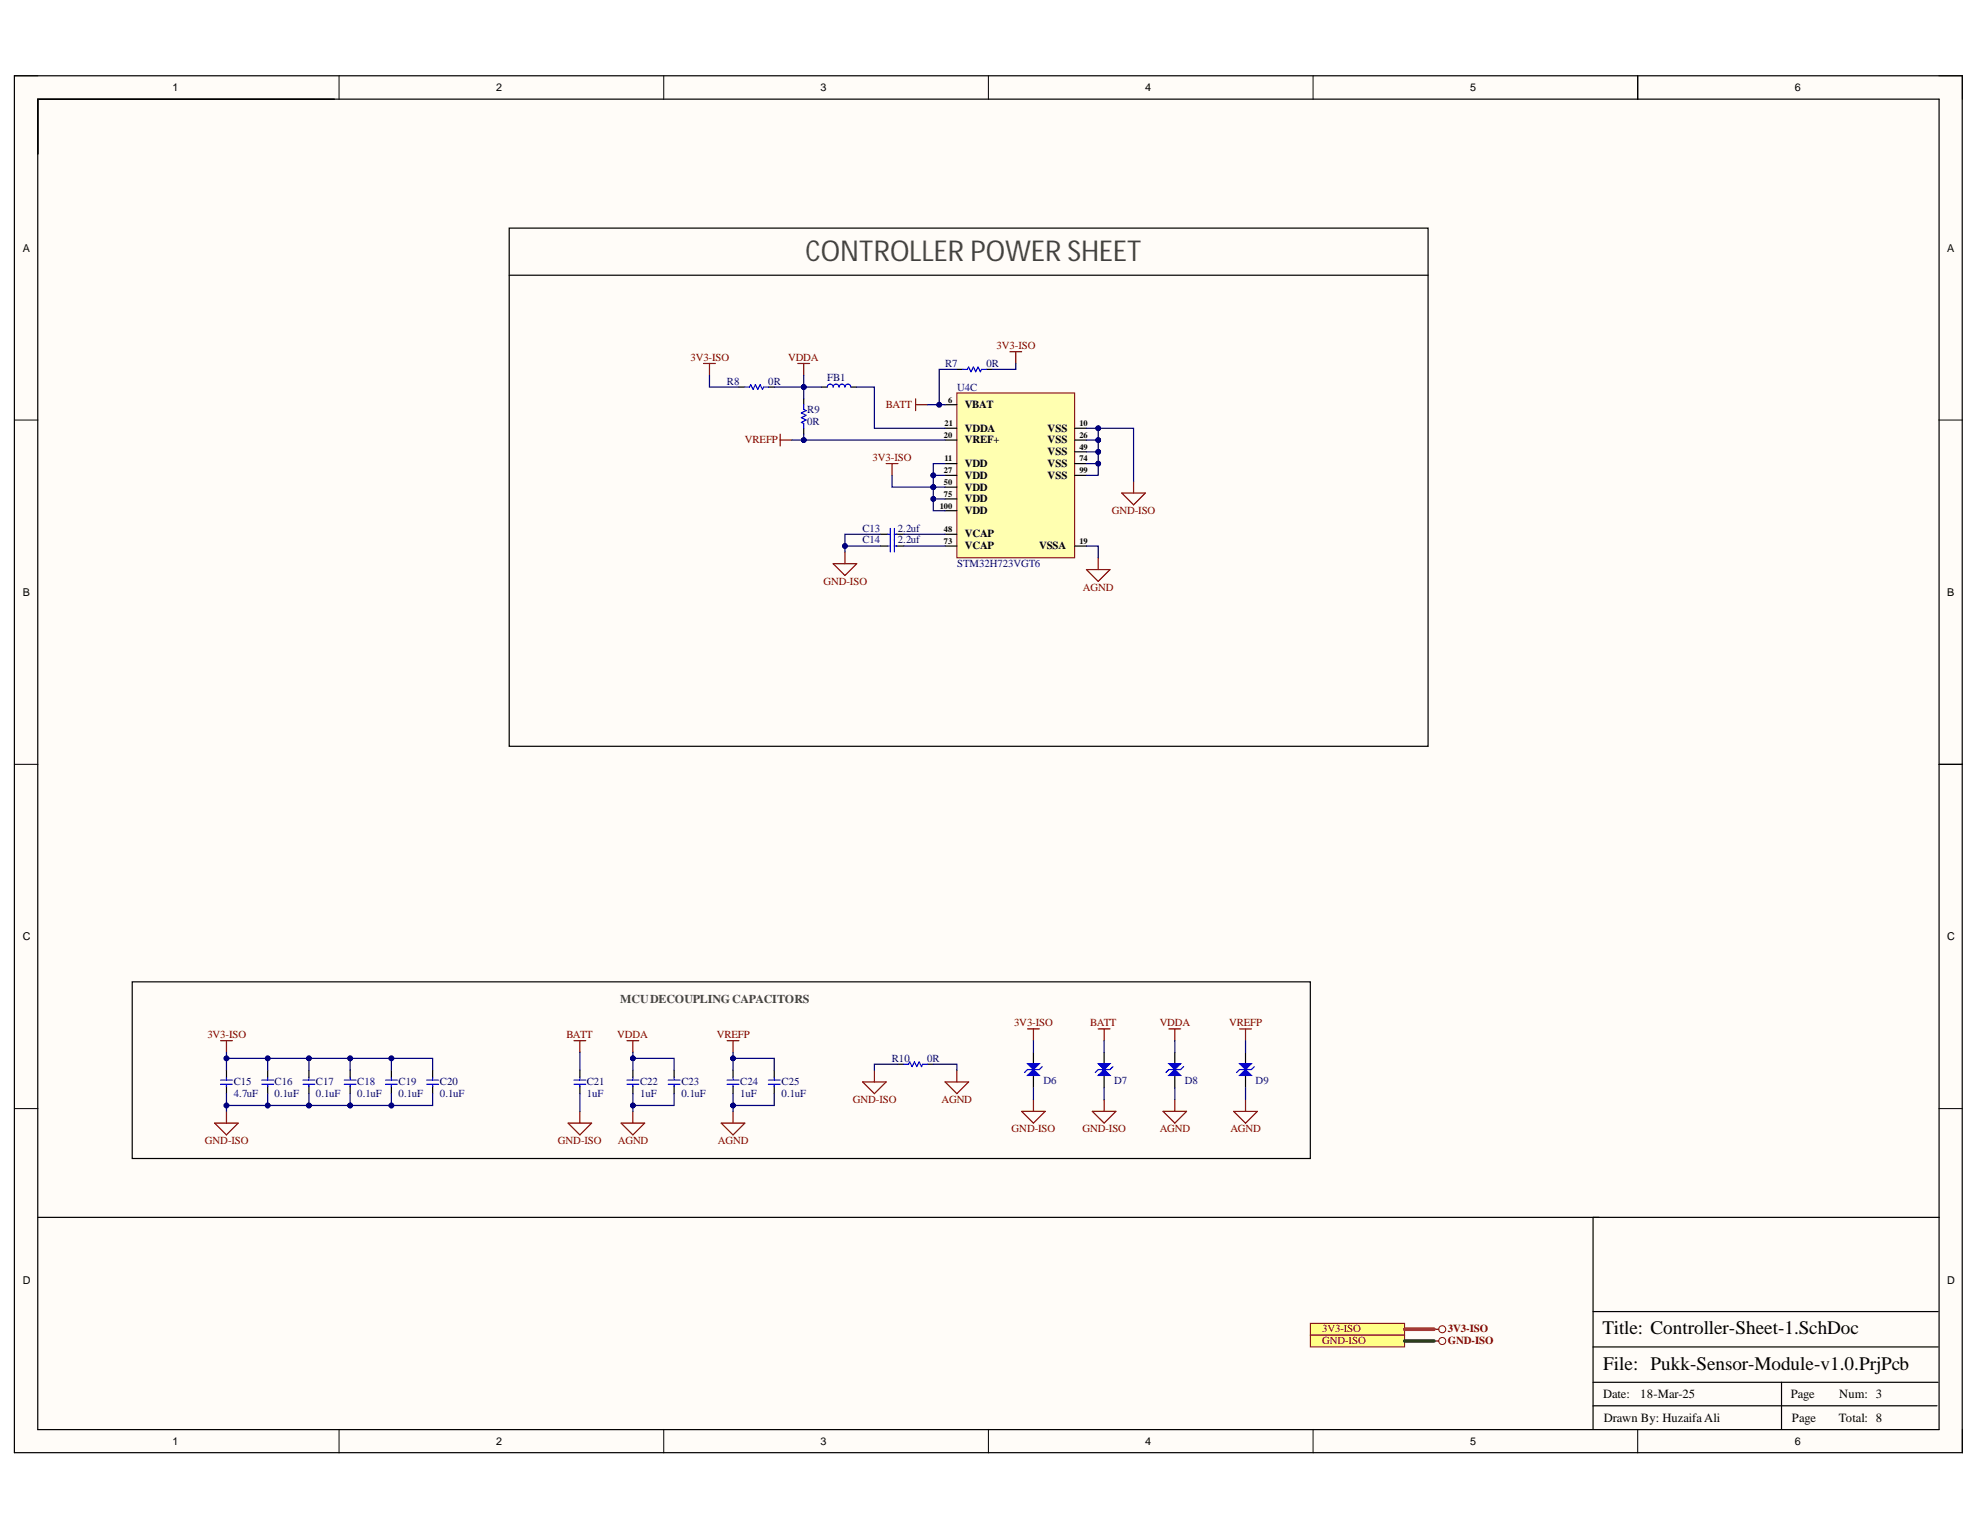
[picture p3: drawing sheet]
<svg xmlns="http://www.w3.org/2000/svg" width="279mm" height="216mm" viewBox="0 0 279 216" stroke-linecap="round" stroke-linejoin="round" font-family="sans-serif">
<g fill="#fffcf8">
<path d="M2 10.7h274.9v194.3h-274.9z" fill-rule="evenodd"/>
<path d="M5.4 14h268.2v187.7h-268.2z" fill-rule="evenodd"/>
</g>
<g fill="none" stroke="#000" stroke-width=".14">
<path d="M2 10.7h3.4M47.8 10.7v3.3M93.7 10.7v3.3M139.5 10.7v3.3M185.3 10.7v3.3M231.1 10.7v3.3M273.6 10.7h3.3v3.3M2 59.3h3.4M273.6 59.3h3.3M2 107.9h3.4M273.6 107.9h3.3M2 156.4h3.4"/>
<path d="M273.6 156.4h3.3M47.8 201.7v3.3M93.7 201.7v3.3M139.5 201.7v3.3M185.3 201.7v3.3M231.1 201.7v3.3M276.9 201.7v3.3"/>
</g>
<g fill="none" stroke="#000" stroke-width=".17">
<path d="M2 10.7h274.9v194.3h-274.9zM5.3 14h268.3v187.7h-268.3zM231.1 10.7v3.3M71.9 32.2h129.6v73.1h-129.6zM71.9 38.8h129.6M273.6 107.9h3.3M18.7 138.5h166.2v25h-166.2zM32 151v1M32 153.3v1M37.8 151v1M37.8 153.3v1M43.6 151v1"/>
<path d="M43.6 153.3v1M49.4 151v1M49.4 153.3v1M55.2 151v1M55.2 153.3v1M61 151v1M61 153.3v1M95.1 151v1M95.1 153.3v1M109.3 151v1M109.3 153.3v1M126.7 150.2h.8"/>
<path d="M130.9 150.2h.8M145.8 148.5v1.7M145.8 151.8v1.7M5.4 171.8h268.3M224.8 171.8v29.9M224.8 198.4h48.5M224.8 195.1h48.7M224.8 190.1h48.7M224.8 185.1h48.7M251.4 195.1v6.6"/>
</g>
<path d="M31.1 146.9h1.7M32 146.9v1.6M81 146.9h1.7M81.8 146.9v1.6M88.5 146.9h1.6M89.3 146.9v1.6M102.6 146.9h1.7M103.4 146.9v1.6M133.4 152.7h3.3l-1.7 1.6zM135 151v1.7" fill="none" stroke="#800000" stroke-width=".17"/>
<g fill="none" stroke="#00f" stroke-width=".17">
<path d="M31.1 153h1.7M31.1 152.4h1.7M32 152v.3M32 153v.3M36.9 153h1.7M36.9 152.4h1.7M37.8 152v.3M37.8 153v.3M42.8 153h1.6M42.8 152.4h1.6M43.6 152v.3M43.6 153v.3"/>
<path d="M48.6 153h1.6M48.6 152.4h1.6M49.4 152v.3M49.4 153v.3M54.4 153h1.7M54.4 152.4h1.7M55.2 152v.3M55.2 153v.3M60.2 153h1.7M60.2 152.4h1.7M61 152v.3M61 153v.3"/>
<path d="M94.3 153h1.7M94.3 152.4h1.7M95.1 152v.3M95.1 153v.3M108.4 153h1.7M108.4 152.4h1.7M109.3 152v.3M109.3 153v.3M127.5 150.2h.7l.2-.4 .3 .7 .3-.7 .4 .7 .3-.7 .3 .7 .2-.3h.7"/>
</g>
<path d="M145 151.8l.8-.9 .9 .9z" fill="#00f"/>
<path d="M145 151.8l.8-.9 .9 .9zM147.1 150.5l-.4 .4h-1.7l-.4 .4" fill="none" stroke="#00f" stroke-width=".17"/>
<path d="M145 150.1h1.7l-.9 .8z" fill="#00f"/>
<path d="M145 150.1h1.7l-.9 .8z" fill="none" stroke="#00f" stroke-width=".17"/>
<path d="M145 145.2h1.7M145.8 145.2v1.7" fill="none" stroke="#800000" stroke-width=".17"/>
<path d="M155.8 148.5v1.7M155.8 151.8v1.7" fill="none" stroke="#000" stroke-width=".17"/>
<path d="M155 151.8l.8-.9 .8 .9z" fill="#00f"/>
<path d="M155 151.8l.8-.9 .8 .9zM157.1 150.5l-.5 .4h-1.6l-.4 .4" fill="none" stroke="#00f" stroke-width=".17"/>
<path d="M155 150.1h1.6l-.8 .8z" fill="#00f"/>
<path d="M155 150.1h1.6l-.8 .8z" fill="none" stroke="#00f" stroke-width=".17"/>
<path d="M155 145.2h1.6M155.8 145.2v1.7" fill="none" stroke="#800000" stroke-width=".17"/>
<path d="M165.8 148.5v1.7M165.8 151.8v1.7" fill="none" stroke="#000" stroke-width=".17"/>
<path d="M164.9 151.8l.9-.9 .8 .9z" fill="#00f"/>
<path d="M164.9 151.8l.9-.9 .8 .9zM167 150.5l-.4 .4h-1.7l-.4 .4" fill="none" stroke="#00f" stroke-width=".17"/>
<path d="M164.9 150.1h1.7l-.8 .8z" fill="#00f"/>
<path d="M164.9 150.1h1.7l-.8 .8z" fill="none" stroke="#00f" stroke-width=".17"/>
<path d="M164.9 145.2h1.7M165.8 145.2v1.7" fill="none" stroke="#800000" stroke-width=".17"/>
<path d="M175.8 148.5v1.7M175.8 151.8v1.7" fill="none" stroke="#000" stroke-width=".17"/>
<path d="M174.9 151.8l.9-.9 .8 .9z" fill="#00f"/>
<path d="M174.9 151.8l.9-.9 .8 .9zM177 150.5l-.4 .4h-1.7l-.4 .4" fill="none" stroke="#00f" stroke-width=".17"/>
<path d="M174.9 150.1h1.7l-.8 .8z" fill="#00f"/>
<path d="M174.9 150.1h1.7l-.8 .8z" fill="none" stroke="#00f" stroke-width=".17"/>
<path d="M174.9 145.2h1.7M175.8 145.2v1.7" fill="none" stroke="#800000" stroke-width=".17"/>
<path d="M135 55.5h16.6v23.2h-16.6z" fill-rule="evenodd" fill="#ffffb0"/>
<path d="M135 55.5h16.6v23.2h-16.6z" fill="none" stroke="#800000" stroke-width=".14"/>
<g fill="none" stroke="#000" stroke-width=".17">
<path d="M104.3 54.6h.8M108.4 54.6h.9M113.4 56.3v.8M115.9 54.6h.8M120.1 54.6h.8M133.4 57.1h1.6M135 52.1h.9M139.2 52.1h.8M113.4 60.4v.9M124.2 77.1h1M124.2 75.4h1M126.5 77.1h1"/>
<path d="M126.5 75.4h1M133.4 60.4h1.6M133.4 65.4h1.6M133.4 77.1h1.6M133.4 62.1h1.6M133.4 67.1h1.6M133.4 75.4h1.6M133.4 68.7h1.6M133.4 70.4h1.6M133.4 72.1h1.6M151.6 60.4h1.7M151.6 65.4h1.7"/>
<path d="M151.6 77.1h1.7M151.6 62.1h1.7M151.6 67.1h1.7M151.6 63.8h1.7M81.8 151v1M81.8 153.3v1M89.3 151v1M89.3 153.3v1M103.4 151v1M103.4 153.3v1"/>
</g>
<g fill="none" stroke="#800000" stroke-width=".17">
<path d="M99.3 51.3h1.6M100.1 51.3v1.7M112.6 51.3h1.6M113.4 51.3v1.7M129.2 56.3v1.6M129.2 57.1h1.7M142.5 49.6h1.7M143.3 49.6v1.7M110.1 61.3v1.6M110.1 62.1h1.6M117.6 79.5h3.3l-1.7 1.7zM119.2 77.9v1.6"/>
<path d="M125 65.4h1.7M125.9 65.4v1.7M155 78.7v1.7M158.3 69.6h3.3l-1.6 1.6zM160 67.9v1.7M153.3 80.4h3.3l-1.6 1.6zM30.3 158.5h3.3l-1.6 1.6zM32 156.8v1.7M80.2 158.5h3.3l-1.7 1.6zM81.8 156.8v1.7M87.6 158.5h3.4l-1.7 1.6zM89.3 156.8v1.7"/>
<path d="M101.8 158.5h3.3l-1.7 1.6zM103.4 156.8v1.7M121.7 152.7h3.3l-1.6 1.6zM123.4 151v1.7M144.2 156.8h3.3l-1.7 1.7zM145.8 155.2v1.6M154.1 156.8h3.4l-1.7 1.7zM155.8 155.2v1.6M164.1 156.8h3.3l-1.6 1.7zM165.8 155.2v1.6M174.1 156.8h3.3l-1.6 1.7zM175.8 155.2v1.6"/>
</g>
<g fill="none" stroke="#00f" stroke-width=".17">
<path d="M105.1 54.6h.7l.1-.3 .4 .6 .3-.6 .3 .6 .4-.6 .3 .6 .2-.3h.6M113.4 57.1v.7l.3 .1-.6 .4 .6 .3-.6 .3 .6 .4-.6 .3 .3 .2v.6M116.7 54.6a.41 .41 0 0 1 .5-.4 .41 .41 0 0 1 .4 .4 .41 .41 0 0 1 .4-.4 .41 .41 0 0 1 .4 .4 .41 .41 0 0 1 .4-.4 .41 .41 0 0 1 .4 .4 .42 .42 0 0 1 .4-.4 .42 .42 0 0 1 .5 .4M135.9 52.1h.6l.2-.3 .3 .7 .4-.7 .3 .7 .3-.7 .3 .7 .2-.4h.7M125.2 75.4h.3M125.2 77.1h.3M125.6 74.6v3.3M126.2 75.4h.3M126.2 74.6v3.3M126.2 77.1h.3M81 153h1.7M81 152.4h1.7"/>
<path d="M81.8 152v.3M81.8 153v.3M88.5 153h1.6M88.5 152.4h1.6M89.3 152v.3M89.3 153v.3M102.6 153h1.7M102.6 152.4h1.7M103.4 152v.3M103.4 153v.3"/>
</g>
<path d="M37.8 154.3v1.7" fill="none" stroke="#000080" stroke-width=".17"/>
<circle cx="37.8" cy="156" r=".33" fill="#000080"/>
<circle cx="37.8" cy="156" r=".33" fill="none" stroke="#000080" stroke-width=".14"/>
<path d="M37.8 149.3v1.7" fill="none" stroke="#000080" stroke-width=".17"/>
<circle cx="37.8" cy="149.3" r=".33" fill="#000080"/>
<circle cx="37.8" cy="149.3" r=".33" fill="none" stroke="#000080" stroke-width=".14"/>
<path d="M43.6 154.3v1.7" fill="none" stroke="#000080" stroke-width=".17"/>
<circle cx="43.6" cy="156" r=".33" fill="#000080"/>
<circle cx="43.6" cy="156" r=".33" fill="none" stroke="#000080" stroke-width=".14"/>
<path d="M49.4 154.3v1.7" fill="none" stroke="#000080" stroke-width=".17"/>
<circle cx="49.4" cy="156" r=".33" fill="#000080"/>
<circle cx="49.4" cy="156" r=".33" fill="none" stroke="#000080" stroke-width=".14"/>
<path d="M55.2 149.3v1.7" fill="none" stroke="#000080" stroke-width=".17"/>
<circle cx="55.2" cy="149.3" r=".33" fill="#000080"/>
<circle cx="55.2" cy="149.3" r=".33" fill="none" stroke="#000080" stroke-width=".14"/>
<path d="M49.4 149.3v1.7" fill="none" stroke="#000080" stroke-width=".17"/>
<circle cx="49.4" cy="149.3" r=".33" fill="#000080"/>
<circle cx="49.4" cy="149.3" r=".33" fill="none" stroke="#000080" stroke-width=".14"/>
<path d="M43.6 149.3v1.7" fill="none" stroke="#000080" stroke-width=".17"/>
<circle cx="43.6" cy="149.3" r=".33" fill="#000080"/>
<circle cx="43.6" cy="149.3" r=".33" fill="none" stroke="#000080" stroke-width=".14"/>
<path d="M81.8 148.5v2.5M81.8 154.3v2.5M89.3 149.3h5.8v1.7" fill="none" stroke="#000080" stroke-width=".17"/>
<circle cx="89.3" cy="149.3" r=".33" fill="#000080"/>
<circle cx="89.3" cy="149.3" r=".33" fill="none" stroke="#000080" stroke-width=".14"/>
<path d="M95.1 154.3v1.7h-5.8" fill="none" stroke="#000080" stroke-width=".17"/>
<circle cx="89.3" cy="156" r=".33" fill="#000080"/>
<circle cx="89.3" cy="156" r=".33" fill="none" stroke="#000080" stroke-width=".14"/>
<path d="M103.4 149.3h5.9v1.7" fill="none" stroke="#000080" stroke-width=".17"/>
<circle cx="103.4" cy="149.3" r=".33" fill="#000080"/>
<circle cx="103.4" cy="149.3" r=".33" fill="none" stroke="#000080" stroke-width=".14"/>
<path d="M109.3 154.3v1.7h-5.9" fill="none" stroke="#000080" stroke-width=".17"/>
<circle cx="103.4" cy="156" r=".33" fill="#000080"/>
<circle cx="103.4" cy="156" r=".33" fill="none" stroke="#000080" stroke-width=".14"/>
<path d="M55.2 154.3v1.7h5.8v-1.7M126.7 150.2h-3.3v.8M131.7 150.2h3.3v.8" fill="none" stroke="#000080" stroke-width=".17"/>
<circle cx="55.2" cy="156" r=".33" fill="#000080"/>
<circle cx="55.2" cy="156" r=".33" fill="none" stroke="#000080" stroke-width=".14"/>
<path d="M153.3 77.1h1.7v1.6M153.3 60.4h6.7v7.5M145.8 146.9v1.6M145.8 153.5v1.7M155.8 146.9v1.6M155.8 153.5v1.7M165.8 146.9v1.6M165.8 153.5v1.7M175.8 146.9v1.6M175.8 153.5v1.7" fill="none" stroke="#000080" stroke-width=".17"/>
<circle cx="155" cy="60.4" r=".33" fill="#000080"/>
<circle cx="155" cy="60.4" r=".33" fill="none" stroke="#000080" stroke-width=".14"/>
<path d="M155 60.4v1.7h-1.7" fill="none" stroke="#000080" stroke-width=".17"/>
<circle cx="155" cy="62.1" r=".33" fill="#000080"/>
<circle cx="155" cy="62.1" r=".33" fill="none" stroke="#000080" stroke-width=".14"/>
<circle cx="155" cy="60.4" r=".33" fill="#000080"/>
<circle cx="155" cy="60.4" r=".33" fill="none" stroke="#000080" stroke-width=".14"/>
<path d="M155 62.1v1.7h-1.7" fill="none" stroke="#000080" stroke-width=".17"/>
<circle cx="155" cy="63.8" r=".33" fill="#000080"/>
<circle cx="155" cy="63.8" r=".33" fill="none" stroke="#000080" stroke-width=".14"/>
<circle cx="155" cy="62.1" r=".33" fill="#000080"/>
<circle cx="155" cy="62.1" r=".33" fill="none" stroke="#000080" stroke-width=".14"/>
<path d="M155 63.8v1.6h-1.7" fill="none" stroke="#000080" stroke-width=".17"/>
<circle cx="155" cy="65.4" r=".33" fill="#000080"/>
<circle cx="155" cy="65.4" r=".33" fill="none" stroke="#000080" stroke-width=".14"/>
<circle cx="155" cy="63.8" r=".33" fill="#000080"/>
<circle cx="155" cy="63.8" r=".33" fill="none" stroke="#000080" stroke-width=".14"/>
<path d="M155 65.4v1.7h-1.7" fill="none" stroke="#000080" stroke-width=".17"/>
<circle cx="155" cy="65.4" r=".33" fill="#000080"/>
<circle cx="155" cy="65.4" r=".33" fill="none" stroke="#000080" stroke-width=".14"/>
<path d="M119.2 77.1h5M127.5 75.4h5.9" fill="none" stroke="#000080" stroke-width=".17"/>
<circle cx="119.2" cy="77.1" r=".33" fill="#000080"/>
<circle cx="119.2" cy="77.1" r=".33" fill="none" stroke="#000080" stroke-width=".14"/>
<path d="M124.2 75.4h-5v2.5" fill="none" stroke="#000080" stroke-width=".17"/>
<circle cx="119.2" cy="77.1" r=".33" fill="#000080"/>
<circle cx="119.2" cy="77.1" r=".33" fill="none" stroke="#000080" stroke-width=".14"/>
<path d="M125.9 67.1v1.6h7.5M127.5 77.1h5.9" fill="none" stroke="#000080" stroke-width=".17"/>
<circle cx="131.7" cy="68.7" r=".33" fill="#000080"/>
<circle cx="131.7" cy="68.7" r=".33" fill="none" stroke="#000080" stroke-width=".14"/>
<path d="M133.4 67.1h-1.7v1.6" fill="none" stroke="#000080" stroke-width=".17"/>
<circle cx="131.7" cy="67.1" r=".33" fill="#000080"/>
<circle cx="131.7" cy="67.1" r=".33" fill="none" stroke="#000080" stroke-width=".14"/>
<circle cx="131.7" cy="68.7" r=".33" fill="#000080"/>
<circle cx="131.7" cy="68.7" r=".33" fill="none" stroke="#000080" stroke-width=".14"/>
<path d="M133.4 65.4h-1.7v1.7" fill="none" stroke="#000080" stroke-width=".17"/>
<circle cx="131.7" cy="67.1" r=".33" fill="#000080"/>
<circle cx="131.7" cy="67.1" r=".33" fill="none" stroke="#000080" stroke-width=".14"/>
<path d="M131.7 68.7v1.7h1.7" fill="none" stroke="#000080" stroke-width=".17"/>
<circle cx="131.7" cy="70.4" r=".33" fill="#000080"/>
<circle cx="131.7" cy="70.4" r=".33" fill="none" stroke="#000080" stroke-width=".14"/>
<circle cx="131.7" cy="68.7" r=".33" fill="#000080"/>
<circle cx="131.7" cy="68.7" r=".33" fill="none" stroke="#000080" stroke-width=".14"/>
<path d="M131.7 70.4v1.7h1.7" fill="none" stroke="#000080" stroke-width=".17"/>
<circle cx="131.7" cy="70.4" r=".33" fill="#000080"/>
<circle cx="131.7" cy="70.4" r=".33" fill="none" stroke="#000080" stroke-width=".14"/>
<path d="M109.3 54.6h4.1" fill="none" stroke="#000080" stroke-width=".17"/>
<circle cx="113.4" cy="54.6" r=".33" fill="#000080"/>
<circle cx="113.4" cy="54.6" r=".33" fill="none" stroke="#000080" stroke-width=".14"/>
<path d="M100.1 53v1.6h4.2M113.4 53v1.6h2.5" fill="none" stroke="#000080" stroke-width=".17"/>
<circle cx="113.4" cy="54.6" r=".33" fill="#000080"/>
<circle cx="113.4" cy="54.6" r=".33" fill="none" stroke="#000080" stroke-width=".14"/>
<path d="M113.4 61.3v.8h20" fill="none" stroke="#000080" stroke-width=".17"/>
<circle cx="113.4" cy="62.1" r=".33" fill="#000080"/>
<circle cx="113.4" cy="62.1" r=".33" fill="none" stroke="#000080" stroke-width=".14"/>
<path d="M111.7 62.1h1.7" fill="none" stroke="#000080" stroke-width=".17"/>
<circle cx="113.4" cy="62.1" r=".33" fill="#000080"/>
<circle cx="113.4" cy="62.1" r=".33" fill="none" stroke="#000080" stroke-width=".14"/>
<path d="M113.4 54.6v1.7" fill="none" stroke="#000080" stroke-width=".17"/>
<circle cx="113.4" cy="54.6" r=".33" fill="#000080"/>
<circle cx="113.4" cy="54.6" r=".33" fill="none" stroke="#000080" stroke-width=".14"/>
<path d="M135 52.1h-2.5v5M143.3 51.3v.8h-3.3" fill="none" stroke="#000080" stroke-width=".17"/>
<circle cx="132.5" cy="57.1" r=".33" fill="#000080"/>
<circle cx="132.5" cy="57.1" r=".33" fill="none" stroke="#000080" stroke-width=".14"/>
<path d="M130.9 57.1h2.5" fill="none" stroke="#000080" stroke-width=".17"/>
<circle cx="132.5" cy="57.1" r=".33" fill="#000080"/>
<circle cx="132.5" cy="57.1" r=".33" fill="none" stroke="#000080" stroke-width=".14"/>
<path d="M120.9 54.6h2.5v5.8h10M32 156h23.2" fill="none" stroke="#000080" stroke-width=".17"/>
<circle cx="32" cy="156" r=".33" fill="#000080"/>
<circle cx="32" cy="156" r=".33" fill="none" stroke="#000080" stroke-width=".14"/>
<circle cx="37.8" cy="156" r=".33" fill="#000080"/>
<circle cx="37.8" cy="156" r=".33" fill="none" stroke="#000080" stroke-width=".14"/>
<circle cx="43.6" cy="156" r=".33" fill="#000080"/>
<circle cx="43.6" cy="156" r=".33" fill="none" stroke="#000080" stroke-width=".14"/>
<circle cx="49.4" cy="156" r=".33" fill="#000080"/>
<circle cx="49.4" cy="156" r=".33" fill="none" stroke="#000080" stroke-width=".14"/>
<circle cx="55.2" cy="156" r=".33" fill="#000080"/>
<circle cx="55.2" cy="156" r=".33" fill="none" stroke="#000080" stroke-width=".14"/>
<path d="M32 149.3h29v1.7" fill="none" stroke="#000080" stroke-width=".17"/>
<circle cx="55.2" cy="149.3" r=".33" fill="#000080"/>
<circle cx="55.2" cy="149.3" r=".33" fill="none" stroke="#000080" stroke-width=".14"/>
<circle cx="49.4" cy="149.3" r=".33" fill="#000080"/>
<circle cx="49.4" cy="149.3" r=".33" fill="none" stroke="#000080" stroke-width=".14"/>
<circle cx="43.6" cy="149.3" r=".33" fill="#000080"/>
<circle cx="43.6" cy="149.3" r=".33" fill="none" stroke="#000080" stroke-width=".14"/>
<circle cx="37.8" cy="149.3" r=".33" fill="#000080"/>
<circle cx="37.8" cy="149.3" r=".33" fill="none" stroke="#000080" stroke-width=".14"/>
<circle cx="32" cy="149.3" r=".33" fill="#000080"/>
<circle cx="32" cy="149.3" r=".33" fill="none" stroke="#000080" stroke-width=".14"/>
<path d="M32 154.3v2.5" fill="none" stroke="#000080" stroke-width=".17"/>
<circle cx="32" cy="156" r=".33" fill="#000080"/>
<circle cx="32" cy="156" r=".33" fill="none" stroke="#000080" stroke-width=".14"/>
<path d="M32 148.5v2.5" fill="none" stroke="#000080" stroke-width=".17"/>
<circle cx="32" cy="149.3" r=".33" fill="#000080"/>
<circle cx="32" cy="149.3" r=".33" fill="none" stroke="#000080" stroke-width=".14"/>
<path d="M89.3 154.3v2.5" fill="none" stroke="#000080" stroke-width=".17"/>
<circle cx="89.3" cy="156" r=".33" fill="#000080"/>
<circle cx="89.3" cy="156" r=".33" fill="none" stroke="#000080" stroke-width=".14"/>
<path d="M89.3 148.5v2.5" fill="none" stroke="#000080" stroke-width=".17"/>
<circle cx="89.3" cy="149.3" r=".33" fill="#000080"/>
<circle cx="89.3" cy="149.3" r=".33" fill="none" stroke="#000080" stroke-width=".14"/>
<path d="M103.4 154.3v2.5" fill="none" stroke="#000080" stroke-width=".17"/>
<circle cx="103.4" cy="156" r=".33" fill="#000080"/>
<circle cx="103.4" cy="156" r=".33" fill="none" stroke="#000080" stroke-width=".14"/>
<path d="M103.4 148.5v2.5" fill="none" stroke="#000080" stroke-width=".17"/>
<circle cx="103.4" cy="149.3" r=".33" fill="#000080"/>
<circle cx="103.4" cy="149.3" r=".33" fill="none" stroke="#000080" stroke-width=".14"/>
<path d="M184.9 186.7h13.3v1.7h-13.3z" fill-rule="evenodd" fill="#ffff80"/>
<g fill="none" stroke="#800000" stroke-width=".14">
<path d="M184.9 186.7h13.3v1.7h-13.3z"/>
<circle cx="203.5" cy="187.6" r=".5"/>
</g>
<path d="M202.4 187.6h.6" fill="none" stroke="#800000" stroke-width=".17"/>
<path d="M184.9 188.4h13.3v1.7h-13.3z" fill-rule="evenodd" fill="#ffff80"/>
<g fill="none" stroke="#800000" stroke-width=".14">
<path d="M184.9 188.4h13.3v1.7h-13.3z"/>
<circle cx="203.5" cy="189.2" r=".5"/>
</g>
<path d="M202.4 189.2h.6" fill="none" stroke="#800000" stroke-width=".17"/>
<path d="M198.2 187.6h4.2" fill="none" stroke="#f00" stroke-width=".51"/>
<path d="M198.2 189.2h4.2" fill="none" stroke="#274e13" stroke-width=".51"/>
<text font-size="4.1" fill="#434343" x="113.7" y="36.9">CONTROLLER POWER SHEET</text>
<g font-size="2.7">
<text x="226.1" y="188.3">Title: Controller-Sheet-1.SchDoc</text>
<text x="226.2" y="193.3">File: Pukk-Sensor-Module-v1.0.PrjPcb</text>
</g>
<g font-size="1.8">
<text x="226.2" y="197.3">Date:</text>
<text x="231.5" y="197.3">18-Mar-25</text>
<text x="252.7" y="197.3">Page</text>
<text x="259.5" y="197.3">Num: 3</text>
<text x="226.3" y="200.6">Drawn By: Huzaifa Ali</text>
<text x="252.9" y="200.6">Page</text>
<text x="259.5" y="200.6">Total: 8</text>
</g>
<text font-size="1.7" fill="#434343" x="87.5" y="141.5">MCUDECOUPLING CAPACITORS</text>
<g font-size="1.5">
<text x="24.4" y="12.8">1</text>
<text x="70" y="12.8">2</text>
<text x="115.8" y="12.8">3</text>
<text x="161.6" y="12.8">4</text>
<text x="207.5" y="12.8">5</text>
<text x="253.3" y="12.8">6</text>
<text x="3.2" y="35.5">A</text>
<text x="274.8" y="35.5">A</text>
<text x="136.2" y="57.6">VBAT</text>
<text x="136.2" y="65.9">VDD</text>
<text x="136.2" y="62.6">VREF+</text>
<text x="136.2" y="61">VDDA</text>
<text x="147.8" y="61">VSS</text>
<text x="147.8" y="62.6">VSS</text>
<text x="147.8" y="64.3">VSS</text>
<text x="147.8" y="65.9">VSS</text>
<text x="136.2" y="67.6">VDD</text>
<text x="136.2" y="69.2">VDD</text>
<text x="136.2" y="70.8">VDD</text>
<text x="147.8" y="67.6">VSS</text>
<text x="136.2" y="75.8">VCAP</text>
<text x="136.2" y="77.5">VCAP</text>
<text x="136.2" y="72.5">VDD</text>
<text x="146.6" y="77.5">VSSA</text>
<text x="3.2" y="84">B</text>
<text x="274.8" y="84">B</text>
<text x="3.2" y="132.7">C</text>
<text x="274.8" y="132.7">C</text>
<text x="3.2" y="181.2">D</text>
<text x="274.8" y="181.2">D</text>
<text x="24.4" y="203.8">1</text>
<text x="70" y="203.8">2</text>
<text x="115.8" y="203.8">3</text>
<text x="161.6" y="203.8">4</text>
<text x="207.5" y="203.8">5</text>
<text x="253.3" y="203.8">6</text>
</g>
<g font-size="1.5" fill="#800000">
<text x="97.4" y="51">3V3-ISO</text>
<text x="111.2" y="51">VDDA</text>
<text x="140.6" y="49.3">3V3-ISO</text>
<text x="125" y="57.6">BATT</text>
<text x="105.1" y="62.6">VREFP</text>
<text x="123.1" y="65.1">3V3-ISO</text>
<text x="156.9" y="72.5">GND-ISO</text>
<text x="116.2" y="82.5">GND-ISO</text>
<text x="152.8" y="83.4">AGND</text>
<text x="29.3" y="146.5">3V3-ISO</text>
<text x="79.9" y="146.5">BATT</text>
<text x="87.1" y="146.5">VDDA</text>
<text x="101.1" y="146.5">VREFP</text>
<text x="143.1" y="144.8">3V3-ISO</text>
<text x="153.8" y="144.8">BATT</text>
<text x="163.6" y="144.8">VDDA</text>
<text x="173.5" y="144.8">VREFP</text>
<text x="120.3" y="155.6">GND-ISO</text>
<text x="132.9" y="155.6">AGND</text>
<text x="28.9" y="161.5">GND-ISO</text>
<text x="78.7" y="161.5">GND-ISO</text>
<text x="87.2" y="161.5">AGND</text>
<text x="101.3" y="161.5">AGND</text>
<text x="142.8" y="159.8">GND-ISO</text>
<text x="152.7" y="159.8">GND-ISO</text>
<text x="163.6" y="159.8">AGND</text>
<text x="173.6" y="159.8">AGND</text>
<text x="186.6" y="188">3V3-ISO</text>
<text x="186.6" y="189.7">GND-ISO</text>
<text x="204.3" y="188">3V3-ISO</text>
<text x="204.3" y="189.7">GND-ISO</text>
</g>
<g font-size="1.5" fill="#000080">
<text x="116.7" y="53.8">FB1</text>
<text x="133.4" y="51.7">R7</text>
<text x="139.2" y="51.7">0R</text>
<text x="102.6" y="54.3">R8</text>
<text x="108.4" y="54.3">0R</text>
<text x="113.9" y="58.3">R9</text>
<text x="113.9" y="59.9">0R</text>
<text x="135.1" y="55.1">U4C</text>
<text x="121.7" y="75.1">C13</text>
<text x="121.7" y="76.7">C14</text>
<text x="126.7" y="75.1">2.2uf</text>
<text x="126.7" y="76.7">2.2uf</text>
<text x="135.1" y="80.1">STM32H723VGT6</text>
<text x="125.8" y="149.8">R10</text>
<text x="130.8" y="149.8">0R</text>
<text x="33" y="153.1">C15</text>
<text x="33" y="154.8">4.7uF</text>
<text x="38.7" y="153.1">C16</text>
<text x="38.7" y="154.8">0.1uF</text>
<text x="44.6" y="153.1">C17</text>
<text x="44.6" y="154.8">0.1uF</text>
<text x="50.4" y="153.1">C18</text>
<text x="50.4" y="154.8">0.1uF</text>
<text x="56.2" y="153.1">C19</text>
<text x="56.2" y="154.8">0.1uF</text>
<text x="62.1" y="153.1">C20</text>
<text x="62.1" y="154.8">0.1uF</text>
<text x="82.8" y="153.1">C21</text>
<text x="82.8" y="154.8">1uF</text>
<text x="90.3" y="153.1">C22</text>
<text x="90.3" y="154.8">1uF</text>
<text x="96.2" y="153.1">C23</text>
<text x="96.2" y="154.8">0.1uF</text>
<text x="104.4" y="153.1">C24</text>
<text x="104.4" y="154.8">1uF</text>
<text x="110.3" y="153.1">C25</text>
<text x="110.3" y="154.8">0.1uF</text>
<text x="147.2" y="152.9">D6</text>
<text x="157.2" y="152.9">D7</text>
<text x="167.2" y="152.9">D8</text>
<text x="177.2" y="152.9">D9</text>
</g>
<g font-size="1.2">
<text x="133.8" y="56.8">6</text>
<text x="133.2" y="61.8">20</text>
<text x="133.3" y="65.1">11</text>
<text x="133.3" y="60.1">21</text>
<text x="152.3" y="60.1">10</text>
<text x="152.3" y="61.8">26</text>
<text x="152.3" y="63.5">49</text>
<text x="152.3" y="65.1">74</text>
<text x="132.6" y="71.8">100</text>
<text x="133.2" y="66.8">27</text>
<text x="133.2" y="68.5">50</text>
<text x="133.2" y="70.1">75</text>
<text x="152.3" y="66.8">99</text>
<text x="133.2" y="75.1">48</text>
<text x="133.2" y="76.8">73</text>
<text x="152.3" y="76.8">19</text>
</g>
</svg>
